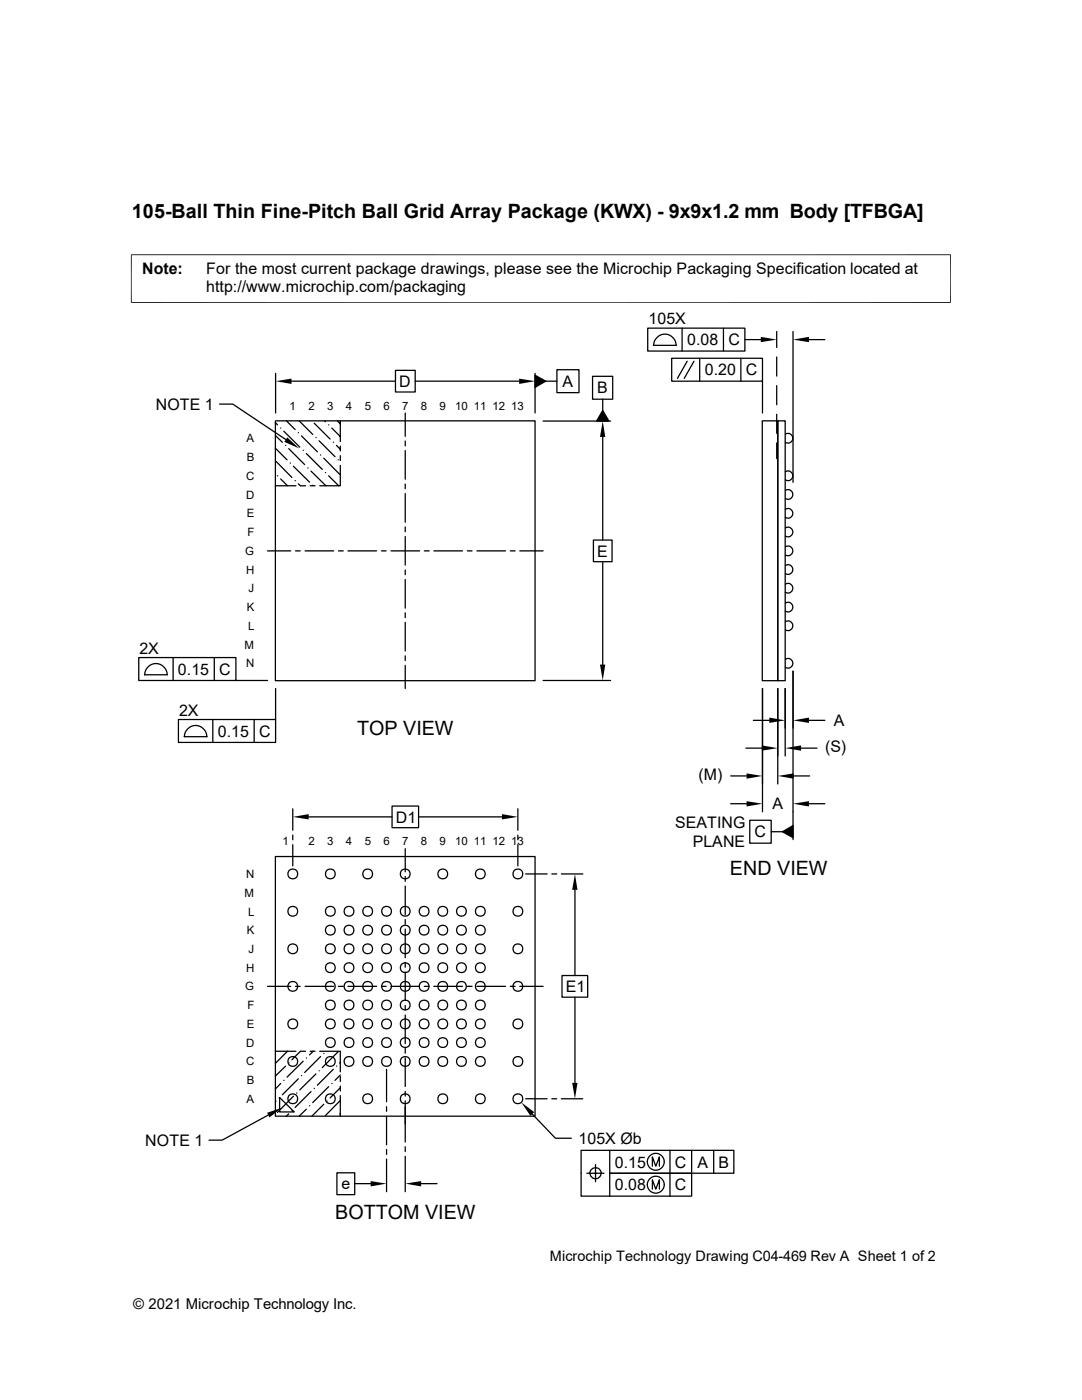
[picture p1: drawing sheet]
<svg xmlns="http://www.w3.org/2000/svg" width="216mm" height="279mm" viewBox="0 0 216 279" stroke-linecap="round" stroke-linejoin="round" font-family="sans-serif">
<g fill="none" stroke="#000" stroke-width=".25">
<path d="M55 74.5v7.9M58.2 76.1h20.7M78.9 73.9h3.9v4.3h-3.9zM82.8 76.1h20.8M106.8 74.9l2.1 1.2-2.1 1.2zM106.8 74.5v7.9M108.9 76.1h2.2M111.1 73.8h4.4v4.6h-4.4zM118.2 75.1h4.1v4.6h-4.1zM120.3 79.7v2.2M129.2 65.5h19.4v4.6h-19.4zM130.4 68.9h4.5a2.24 2.24 0 0 0-2.2-2.2 2.24 2.24 0 0 0-2.3 2.2"/>
<path d="M134 71.5h18.1v4.6h-18.1zM136.1 65.5v4.6M137.1 72.1l-1.9 3.4M138.5 72.1l-2 3.4M139.6 71.5v4.6M144.4 65.5v4.6M147.8 71.5v4.6M148.6 67.8h3.2M152.1 76.1v6.3M155 66.2v3.1M155 71.2v3.9M155 77v3.8"/>
<path d="M158.2 66.2v30.1M161.4 67.8h3.2M43.8 80.6h2.6l10.6 7.1M54.9 84h51.9v51.8h-51.9zM54.9 89.5l2.4 2.3M54.9 86.9l1.4 1.4M54.9 84.3l.5 .5M54.9 96.9h4.2M55.1 92.1l3.2 3.2M55.4 95h.1M56 95.6l1.4 1.3M56 85.4h.1"/>
<path d="M56.6 86.1l3.2 3.1M57 88.9h.1M57.1 84l1.8 1.7M57.6 89.5l3.2 3.2M57.9 92.4h.1M58.5 93l3.3 3.2M58.9 95.9h.1M59.5 96.6l.4 .3M59.5 86.4h.1M59.7 84l2.7 2.7M60 96.9h1M60.2 87l3.1 3.2"/>
<path d="M60.5 89.9h.1M61.1 90.5l3.2 3.2M61.4 93.4h.1M61.9 96.9h1M62.1 94l2.9 2.9M62.4 96.9h.1M62.7 84.5l3.2 3.1M63 87.3h.1M63.7 88l3.1 3.1M64 90.8h.1M64.6 91.4l3.2 3.3M64.8 84l.1 .2"/>
<path d="M64.9 94.3h.1M65.6 95l2 1.9M65.6 84.8h.1M66.2 85.4l1.7 1.7M66.5 88.3h.1M67.1 88.9l.8 .8M67.3 84l.6 .6M67.5 91.8h.1M67.9 92.9v4h-4.1M67.9 84v4.1M67.9 89v1M67.9 90.9v1"/>
<path d="M80.9 82.4v4.7M80.9 88v1M80.9 89.9v5.7M80.9 96.6v.9M80.9 98.5v5.7M108.4 84h13.4M120.3 81.9l1.2 2.1h-2.5zM120.3 87.2v20.6M152.1 84h3.1v51.8h-3.1zM155 82.7v3.8M155 88.4v3.1M155.2 84h1.5v51.8h-1.5z"/>
<path d="M156.7 86.7a.96 .96 0 0 1 1.5 .8 .96 .96 0 0 1-1.5 .8M156.7 94.1a.96 .96 0 0 1 1.5 .9 .96 .96 0 0 1-1.5 .8M156.7 97.9a.96 .96 0 0 1 1.5 .8 .96 .96 0 0 1-1.5 .8M53.4 109.9h4.6M59 109.9h.9M60.9 109.9h5.7M67.5 109.9h1M69.4 109.9h5.7M76.1 109.9h.9M78 109.9h5.7M80.9 105.2v.9M80.9 107.1v5.7"/>
<path d="M80.9 113.7v1M80.9 115.7v5.7M84.7 109.9h.9M86.6 109.9h5.7M93.3 109.9h.9M95.2 109.9h5.7M101.8 109.9h1M103.7 109.9h4.7M118.4 107.8h3.7v4.3h-3.7zM120.3 112.1v20.5M156.7 101.6a.96 .96 0 0 1 1.5 .8 .96 .96 0 0 1-1.5 .9M156.7 109.1a.96 .96 0 0 1 1.5 .8 .96 .96 0 0 1-1.5 .8"/>
<path d="M156.7 116.6a.96 .96 0 0 1 1.5 .8 .96 .96 0 0 1-1.5 .8M156.7 112.9a.96 .96 0 0 1 1.5 .8 .96 .96 0 0 1-1.5 .8M156.7 105.4a.96 .96 0 0 1 1.5 .8 .96 .96 0 0 1-1.5 .8M27.7 131.2h19.4v4.6h-19.4zM28.8 134.7h4.6M28.9 134.7a2.24 2.24 0 0 1 2.2-2.3 2.24 2.24 0 0 1 2.3 2.3M34.5 131.2v4.6M42.8 131.2v4.6M47 135.8h6.4M55 137.4v6.2M80.9 122.3v1M80.9 124.2v5.7"/>
<path d="M80.9 130.9v.9M80.9 132.8v4.6M108.4 135.8h13.4M152.1 137.4v24.6M155.2 137.4v19.1M156.7 137.4v13.5M156.7 124.1a.96 .96 0 0 1 1.5 .8 .96 .96 0 0 1-1.5 .8M156.7 131.6a.96 .96 0 0 1 1.5 .8 .96 .96 0 0 1-1.5 .8M156.7 120.4a.96 .96 0 0 1 1.5 .8 .96 .96 0 0 1-1.5 .8M158.2 133.9v33.7M35.6 143.6h19.4v4.6h-19.4zM41.3 147a2.24 2.24 0 0 0-2.3-2.2 2.24 2.24 0 0 0-2.2 2.2h4.5"/>
<path d="M42.5 143.6v4.6M50.7 143.6v4.6M145.8 154.9h3.2M148.8 149.3h3.2M150.3 143.8h3.2M158.4 154.9h3.1M159.9 149.3h3.1M161.4 143.8h3.2M54.9 170.9h51.9v51.9h-51.9zM58.4 161.4v4.3M58.4 166.7v.9M58.4 168.6v4.2"/>
<path d="M61.6 163h16.6M78.2 160.9h5.3v4.3h-5.3zM80.9 169.4v4.6M80.9 174.9v1M80.9 176.8v5.7M83.5 163h16.7M103.3 161.4v4.3M103.3 166.7v.9M103.3 168.6v4.2M104.9 174.4h4.3M110.1 174.4h1M112 174.4h4.3"/>
<path d="M114.7 177.6v17.1M145.8 160.4h3.2M149.6 163.7h4.3v4.6h-4.3zM153.9 166h2.2M156.1 166l2.1-1.2v2.4zM161.4 160.4h3.2M53.4 196.9h4.6M59 196.9h.9M60.9 196.9h5.7M67.5 196.9h1M69.4 196.9h5.7M76.1 196.9h.9"/>
<path d="M78 196.9h5.7M80.9 183.5v.9M80.9 185.4v5.7M80.9 192.1v.9M80.9 194v5.7M84.7 196.9h.9M86.6 196.9h5.7M93.3 196.9h.9M95.2 196.9h5.7M101.8 196.9h1M103.7 196.9h4.7M112.1 194.7h5.2v4.3h-5.2z"/>
<path d="M114.7 199v17.1M54.9 209.8h4.2M55.1 219.8l-.2 .1M55.7 219.1h.1M55.8 219l2.9 2.9h-2.9zM56 216.2l-1.1 1.1M56.6 215.6h.1M57 212.8l-2.1 2M57.4 209.8l-2.5 2.4M57.6 212.1h.1M58.5 218.8l-3.1 3.2M59.2 218.1h.1"/>
<path d="M59.5 215.3l-3.2 3.2M59.9 209.8l-1.6 1.7M60 209.8h1M60.2 214.7h.1M60.5 211.8l-3.2 3.2M61.1 211.2h.1M61.9 209.8h1M62.1 217.8l-3.2 3.2M62.5 209.8l-.7 .7M62.7 217.2h.1M63 214.3l-3.2 3.2M63.7 213.7h.1"/>
<path d="M63.8 209.8h4.1v4.1M64 210.9l-3.2 3.1M64.6 210.2h.1M65.2 219.8h.1M65.6 216.9l-3.2 3.1M66.2 216.2h.1M66.5 213.4l-3.2 3.2M67.1 212.8h.1M67.5 209.9l-3.2 3.2M67.9 214.8v1M67.9 216.7v1M67.9 218.7v4.1"/>
<path d="M67.9 212l-.1 .1M67.9 214.5l-1.1 1.1M67.9 217.1l-2 2M67.9 219.6l-3 3M77.1 213.4v6.5M80.9 200.7v.9M80.9 202.6v5.7M80.9 209.2v1M80.9 211.1v5.7M80.9 217.8v.9M80.9 219.7v8.2M104.9 219.3h4.3"/>
<path d="M110.1 219.3h1M112 219.3h4.3M53.5 222.5l-9.2 5h-2.6M57.6 222.3l-.5 .5M58.3 221.7h.1M61.1 221.4l-1.4 1.4M61.8 220.7h.1M64.6 220.4l-2.4 2.4M67.2 234.1h3.6v4.3h-3.6zM67.8 222.3h.1M70.8 236.2h3.2M77.1 220.9v.9"/>
<path d="M77.1 222.8v5.7M77.1 229.4v1M77.1 231.3v6.5M80.9 228.9v.9M80.9 230.8v7M84 236.2h3.2M106.2 222.3l4.6 4.9h3.2M117.1 234.1h3.4M117.7 234.1a1.14 1.14 0 0 1 1.1-1.1 1.14 1.14 0 0 1 1.2 1.1M117.7 234.1a1.1 1.1 0 0 0 1.1 1.1 1.1 1.1 0 0 0 1.1-1.1M118.8 232.4v3.4M121.7 229.6v4.5h16.3v4.6h-22v-9.1h30.4v4.5h-24.7v4.6"/>
<path d="M130.2 232.7v-1.8l.7 1.8 .7-1.8v1.8M130.2 237.3v-1.8l.7 1.8 .7-1.8v1.8M133.7 229.6v9.1M138 229.6v4.5M142.4 229.6v4.5"/>
<circle cx="58.4" cy="174.4" r=".98"/>
<circle cx="65.9" cy="174.4" r=".98"/>
<circle cx="73.4" cy="174.4" r=".98"/>
<circle cx="80.8" cy="174.4" r=".98"/>
<circle cx="88.3" cy="174.4" r=".98"/>
<circle cx="95.8" cy="174.4" r=".98"/>
<circle cx="103.3" cy="174.4" r=".98"/>
<circle cx="58.4" cy="196.9" r=".98"/>
<circle cx="58.4" cy="189.4" r=".98"/>
<circle cx="58.4" cy="181.9" r=".98"/>
<circle cx="65.9" cy="196.9" r=".98"/>
<circle cx="65.9" cy="189.4" r=".98"/>
<circle cx="65.9" cy="181.9" r=".98"/>
<circle cx="65.9" cy="185.6" r=".98"/>
<circle cx="65.9" cy="193.1" r=".98"/>
<circle cx="69.6" cy="196.9" r=".98"/>
<circle cx="69.6" cy="181.9" r=".98"/>
<circle cx="69.6" cy="185.6" r=".98"/>
<circle cx="69.6" cy="193.1" r=".98"/>
<circle cx="69.6" cy="189.4" r=".98"/>
<circle cx="73.4" cy="185.6" r=".98"/>
<circle cx="73.4" cy="196.9" r=".98"/>
<circle cx="73.4" cy="189.4" r=".98"/>
<circle cx="73.4" cy="193.1" r=".98"/>
<circle cx="73.4" cy="181.9" r=".98"/>
<circle cx="77.1" cy="196.9" r=".98"/>
<circle cx="77.1" cy="181.9" r=".98"/>
<circle cx="77.1" cy="193.1" r=".98"/>
<circle cx="77.1" cy="185.6" r=".98"/>
<circle cx="77.1" cy="189.4" r=".98"/>
<circle cx="80.8" cy="185.6" r=".98"/>
<circle cx="80.8" cy="196.9" r=".98"/>
<circle cx="80.8" cy="181.9" r=".98"/>
<circle cx="80.8" cy="193.1" r=".98"/>
<circle cx="80.8" cy="189.4" r=".98"/>
<circle cx="84.6" cy="196.9" r=".98"/>
<circle cx="84.6" cy="189.4" r=".98"/>
<circle cx="84.6" cy="185.6" r=".98"/>
<circle cx="84.6" cy="193.1" r=".98"/>
<circle cx="84.6" cy="181.9" r=".98"/>
<circle cx="88.3" cy="181.9" r=".98"/>
<circle cx="88.3" cy="196.9" r=".98"/>
<circle cx="88.3" cy="193.1" r=".98"/>
<circle cx="88.3" cy="189.4" r=".98"/>
<circle cx="88.3" cy="185.6" r=".98"/>
<circle cx="92.1" cy="196.9" r=".98"/>
<circle cx="92.1" cy="181.9" r=".98"/>
<circle cx="92.1" cy="189.4" r=".98"/>
<circle cx="92.1" cy="185.6" r=".98"/>
<circle cx="92.1" cy="193.1" r=".98"/>
<circle cx="95.8" cy="196.9" r=".98"/>
<circle cx="95.8" cy="185.6" r=".98"/>
<circle cx="95.8" cy="189.4" r=".98"/>
<circle cx="95.8" cy="181.9" r=".98"/>
<circle cx="95.8" cy="193.1" r=".98"/>
<circle cx="103.3" cy="196.9" r=".98"/>
<circle cx="103.3" cy="189.4" r=".98"/>
<circle cx="103.3" cy="181.9" r=".98"/>
<circle cx="58.4" cy="219.3" r=".98"/>
<circle cx="58.4" cy="204.4" r=".98"/>
<circle cx="58.4" cy="211.8" r=".98"/>
<circle cx="65.9" cy="219.3" r=".98"/>
<circle cx="65.9" cy="211.8" r=".98"/>
<circle cx="65.9" cy="208.1" r=".98"/>
<circle cx="65.9" cy="204.4" r=".98"/>
<circle cx="65.9" cy="200.6" r=".98"/>
<circle cx="69.6" cy="208.1" r=".98"/>
<circle cx="69.6" cy="204.4" r=".98"/>
<circle cx="69.6" cy="211.8" r=".98"/>
<circle cx="69.6" cy="200.6" r=".98"/>
<circle cx="73.4" cy="208.1" r=".98"/>
<circle cx="73.4" cy="219.3" r=".98"/>
<circle cx="73.4" cy="211.8" r=".98"/>
<circle cx="73.4" cy="204.4" r=".98"/>
<circle cx="73.4" cy="200.6" r=".98"/>
<circle cx="77.1" cy="211.8" r=".98"/>
<circle cx="77.1" cy="204.4" r=".98"/>
<circle cx="77.1" cy="208.1" r=".98"/>
<circle cx="77.1" cy="200.6" r=".98"/>
<circle cx="80.8" cy="219.3" r=".98"/>
<circle cx="80.8" cy="204.4" r=".98"/>
<circle cx="80.8" cy="208.1" r=".98"/>
<circle cx="80.8" cy="200.6" r=".98"/>
<circle cx="80.8" cy="211.8" r=".98"/>
<circle cx="84.6" cy="208.1" r=".98"/>
<circle cx="84.6" cy="204.4" r=".98"/>
<circle cx="84.6" cy="211.8" r=".98"/>
<circle cx="84.6" cy="200.6" r=".98"/>
<circle cx="88.3" cy="208.1" r=".98"/>
<circle cx="88.3" cy="211.8" r=".98"/>
<circle cx="88.3" cy="219.3" r=".98"/>
<circle cx="88.3" cy="204.4" r=".98"/>
<circle cx="88.3" cy="200.6" r=".98"/>
<circle cx="92.1" cy="208.1" r=".98"/>
<circle cx="92.1" cy="204.4" r=".98"/>
<circle cx="92.1" cy="200.6" r=".98"/>
<circle cx="92.1" cy="211.8" r=".98"/>
<circle cx="95.8" cy="211.8" r=".98"/>
<circle cx="95.8" cy="219.3" r=".98"/>
<circle cx="95.8" cy="204.4" r=".98"/>
<circle cx="95.8" cy="208.1" r=".98"/>
<circle cx="95.8" cy="200.6" r=".98"/>
<circle cx="103.3" cy="211.8" r=".98"/>
<circle cx="103.3" cy="219.3" r=".98"/>
<circle cx="103.3" cy="204.4" r=".98"/>
<circle cx="130.9" cy="231.9" r="1.69"/>
<circle cx="130.9" cy="236.4" r="1.69"/>
</g>
<g fill="#000">
<path d="M55 76.1l3.2-.5v1zM103.6 75.6l3.2 .5-3.2 .5zM106.8 74.9l2.1 1.2-2.1 1.2zM151.8 67.2l3.2 .6-3.2 .5zM158.2 67.8l3.2-.6v1.1zM57.3 87.3l2.4 2.2-3-1.3zM120.3 84l.5 3.2h-1.1zM120.3 81.9l1.2 2.1h-2.5zM119.7 132.6h1.1l-.5 3.2zM149 154.3l3.1 .6-3.1 .5zM149 159.9l3.1 .5-3.1 .6zM152 148.8l3.2 .5-3.2 .5z"/>
<path d="M153.5 143.2l3.2 .6-3.2 .5zM155.2 154.9l3.2-.6v1.1zM156.7 149.3l3.2-.5v1zM158.2 143.8l3.2-.6v1.1zM158.2 160.4l3.2-.5v1.1zM58.4 163l3.2-.5v1zM100.2 162.5l3.1 .5-3.1 .5zM114.7 174.4l.5 3.2h-1zM156.1 166l2.1-1.2v2.4zM114.2 216.1h1l-.5 3.2zM53.3 222.1l3-1-2.5 1.9zM74 235.7l3.1 .5-3.1 .6z"/>
<path d="M80.9 236.2l3.1-.5v1.1zM104 220l2.6 2-.8 .7z"/>
</g>
<path d="M26.1 50.8h163.6M26.2 50.8v9.7M189.7 50.8v9.7M26.1 60.4h163.6" fill="none" stroke="#000" stroke-width=".2"/>
<g font-size="3.9">
<text x="26.3" y="43.5">105-Ball Thin Fine-Pitch Ball Grid Array Package (KWX) - 9x9x1.2 mm Body [TFBGA]</text>
<text x="71.2" y="146.7">TOP VIEW</text>
<text x="145.6" y="174.5">END VIEW</text>
<text x="66.9" y="243.2">BOTTOM VIEW</text>
</g>
<g font-size="3.2">
<text x="28.4" y="54.6">Note:</text>
<text x="41.1" y="54.6">For the most current package drawings, please see the Microchip Packaging Specification located at</text>
<text x="41.1" y="58.3">http://www.microchip.com/packaging</text>
<text x="129.4" y="64.7">105X</text>
<text x="137.1" y="68.9">0.08</text>
<text x="145.3" y="68.9">C</text>
<text x="79.7" y="77.2">D</text>
<text x="112.3" y="77.2">A</text>
<text x="140.6" y="74.9">0.20</text>
<text x="148.8" y="74.9">C</text>
<text x="31.1" y="81.8">NOTE 1</text>
<text x="119.2" y="78.5">B</text>
<text x="119.2" y="111.1">E</text>
<text x="27.8" y="130.4">2X</text>
<text x="35.5" y="134.7">0.15</text>
<text x="43.7" y="134.7">C</text>
<text x="35.7" y="142.8">2X</text>
<text x="43.5" y="147">0.15</text>
<text x="51.7" y="147">C</text>
<text x="166.4" y="144.9">A</text>
<text x="139.4" y="155.7">(M)</text>
<text x="164.6" y="150.1">(S)</text>
<text x="154.1" y="161.5">A</text>
<text x="79" y="164.2">D1</text>
<text x="134.7" y="165.3">SEATING</text>
<text x="150.6" y="167.1">C</text>
<text x="138.2" y="169.1">PLANE</text>
<text x="112.9" y="198">E1</text>
<text x="29" y="228.7">NOTE 1</text>
<text x="115.4" y="228.3">105X Øb</text>
<text x="122.7" y="233">0.15</text>
<text x="134.7" y="233">C</text>
<text x="139.1" y="233">A</text>
<text x="143.3" y="233">B</text>
<text x="68.1" y="237.4">e</text>
<text x="122.7" y="237.6">0.08</text>
<text x="134.7" y="237.6">C</text>
</g>
<text font-size="3" x="26.6" y="261.3">© 2021 Microchip Technology Inc.</text>
<text font-size="2.9" x="109.7" y="251.6">Microchip Technology Drawing C04-469 Rev A Sheet 1 of 2</text>
<g font-size="2.3">
<text x="57.8" y="81.8">1</text>
<text x="61.6" y="81.8">2</text>
<text x="65.3" y="81.8">3</text>
<text x="69" y="81.8">4</text>
<text x="72.8" y="81.8">5</text>
<text x="76.5" y="81.8">6</text>
<text x="80.2" y="81.8">7</text>
<text x="84" y="81.8">8</text>
<text x="87.7" y="81.8">9</text>
<text x="90.8" y="81.8">10 11 12 13</text>
<text x="49.2" y="88.3">A</text>
<text x="49.1" y="95.8">C</text>
<text x="49.2" y="92">B</text>
<text x="49.1" y="99.5">D</text>
<text x="49.2" y="103.3">E</text>
<text x="49.4" y="107">F</text>
<text x="48.9" y="110.7">G</text>
<text x="49.1" y="114.5">H</text>
<text x="49.6" y="118.2">J</text>
<text x="49.2" y="122">K</text>
<text x="49.5" y="125.7">L</text>
<text x="48.8" y="129.5">M</text>
<text x="49.1" y="133.2">N</text>
<text x="56.4" y="168.7">1</text>
<text x="61.6" y="168.7">2</text>
<text x="65.3" y="168.7">3</text>
<text x="69" y="168.7">4</text>
<text x="72.8" y="168.7">5</text>
<text x="76.5" y="168.7">6</text>
<text x="80.2" y="168.7">7</text>
<text x="84" y="168.7">8</text>
<text x="87.7" y="168.7">9</text>
<text x="90.8" y="168.7">10 11 12 13</text>
<text x="48.8" y="179">M</text>
<text x="49.1" y="175.2">N</text>
<text x="49.5" y="182.7">L</text>
<text x="49.2" y="186.4">K</text>
<text x="49.6" y="190.2">J</text>
<text x="48.9" y="197.7">G</text>
<text x="49.1" y="193.9">H</text>
<text x="49.4" y="201.4">F</text>
<text x="49.1" y="208.9">D</text>
<text x="49.2" y="205.1">E</text>
<text x="49.1" y="212.6">C</text>
<text x="49.2" y="220.1">A</text>
<text x="49.2" y="216.4">B</text>
</g>
</svg>
